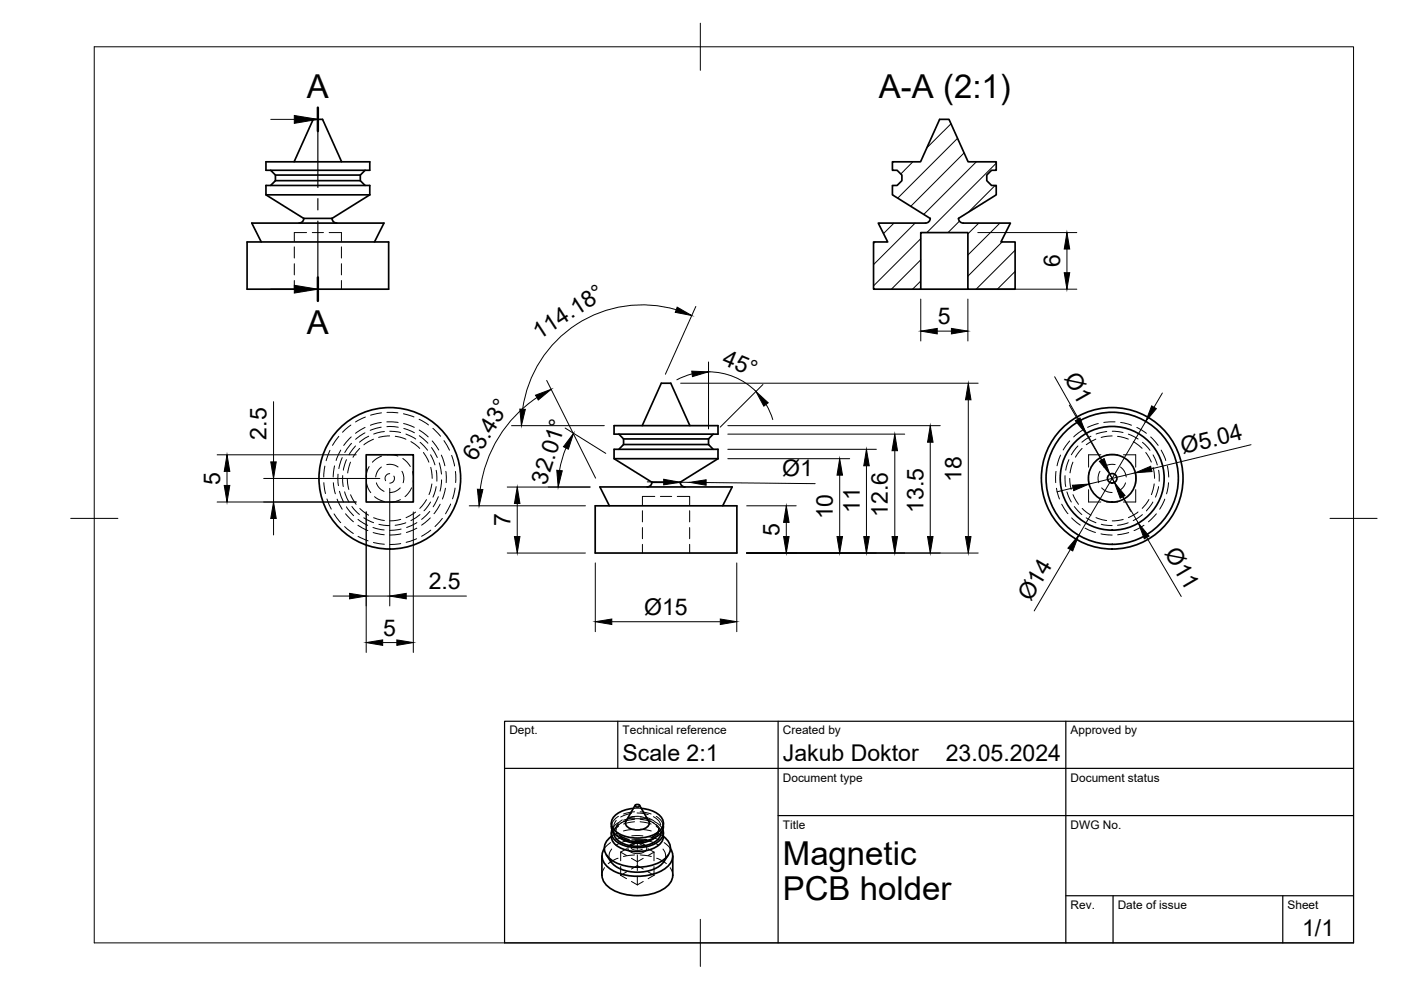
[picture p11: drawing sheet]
<svg xmlns="http://www.w3.org/2000/svg" width="297mm" height="210mm" viewBox="0 0 297 210" stroke-linecap="round" stroke-linejoin="round" font-family="sans-serif">
<!-- layer: Hidden -->
<g fill="none" stroke="#000" stroke-width=".21">
<path d="M62.4 52.3v2.4M62.4 55.9v2.4M62.4 59.5v1.8M65 49.3h-2.6v1.9M66.2 49.3h2.4M69.8 49.3h2.6v1.9M72.4 52.3v2.4M72.4 55.9v2.4M72.4 59.5v1.8M68.9 98.8l-.3 2.3M70 95.5l-.8 2.2M70.9 98.8l-.3 2.3"/>
<path d="M71.8 92.5l-1.3 1.9M72.2 95.4l-.9 2.2M72.6 97l-.8 2.3M73.5 97.5l-.7 2.2M74.3 98l-.6 2.3M74.4 90.1l-1.8 1.5M74.5 92.6l-1.6 1.8M74.5 94l-1.4 1.9M75.4 94.5l-1.4 1.9M76.3 95.1l-1.5 1.9M77.4 91.8l-2 1.3M77.4 90.6l-2 1.3"/>
<path d="M77.5 88.4l-2.1 1.1M78.2 92.5l-2 1.3M78.3 98.9l-.4 .8-.3 1.4M79.2 93.1l-2 1.2M80.8 90.6l-2.3 .6M80.8 89.6l-2.3 .6M80.9 99l-.1 .1a2.89 2.89 0 0 0-1.1 2M80.9 87.5l-2.3 .5M80.9 96.7l-1 .5-.9 .8M81.5 91.5l-2.3 .5M82 98.5h.1a3 3 0 0 1 2.3 .5M82 89.4l2.4 .2"/>
<path d="M82 90.5l2.4 .1M82 87.4l2.4 .1M82 96.4l1.6 .1 .7 .2M82.6 92.4l-2.3 .3M82.6 91.4l2.3 .3M83.8 92.5l2.3 .6M85.2 99.9l.2 .3a2.96 2.96 0 0 1 .1 2.2M85.4 97.2l1 .8 .6 .9M85.5 87.7l2.3 .7M85.6 89.8l2.2 .8M85.6 90.8l2.3 1M86.1 92l2 1.1"/>
<path d="M87.1 93.6l1.9 1.5M87.5 100l.2 1-.1 1.3M88.9 88.9l1.9 1.2M88.9 91.2l1.9 1.4M88.9 92.4l1.8 1.6M89.1 93.8l1.6 1.7M89.8 95.9l1.1 2.1M91.3 96.4l.9 2.2M91.3 99.1l.3 2.3M91.5 94.9l1.2 2.1M91.6 93.5l1.4 1.9M91.8 90.8l1.6 1.7"/>
<path d="M92.5 99.7l.1 2.3M93.1 98.1l.5 2.4M93.6 96.5l.7 2.3M94.1 93.4l1.2 2.1M94.5 99.9l.1 2.4M95.8 96.6l.6 2.2M96.6 100v2.3M223.9 99.9l-.1 2.4M224.9 96.5l-.8 2.3M226.6 97.5l-.6 2.2M226.8 93.5l-1.4 1.9M227.5 98l-.6 2.3"/>
<path d="M228.5 94.6l-1.4 1.8M229.4 95.1l-1.4 1.8M229.6 91.2l-2 1.4M231.3 92.5l-1.9 1.3M232.3 93.1l-2 1.2M232.9 89.8l-2.3 .8M233.2 99.9l-.2 .3a2.96 2.96 0 0 0 0 2.2M233.4 96.4h-2.6v2.7M234.6 96.4h2.4M234.7 91.5l-2.3 .5M235.8 92.4l-2.3 .3M235.8 91.4l2.3 .3"/>
<path d="M236.4 89.4l-2.4 .2M236.4 98.5h-.1a3 3 0 0 0-2.3 .5M236.9 92.5l2.3 .6M237.6 99v.1a2.89 2.89 0 0 1 1.2 2M237.6 89.6l2.3 .6M238.2 96.4h2.6v2.7M239.2 92l2.1 1.1M240.3 93.6l1.8 1.5M241 90.6l2.1 1.3M242.2 93.8l1.6 1.7M242.9 95.9l1.2 2.1M244 92.6l1.6 1.8"/>
<path d="M244.5 99.1l.3 2.3M244.5 96.4l.9 2.2M245.6 99.7l.2 2.3M246.2 95.4l1 2.2M247.5 98.8l.3 2.3M68.7 102.3l.3 2.3M69.3 105.8l.9 2.1M70.7 102.4l.4 2.3M70.8 109l1.4 1.8M71.5 105.8l1.1 2.2M71.7 100.5l.1 2.5M72 104.2l.8 2.2"/>
<path d="M72.7 100.8l.1 2.4M73.1 104.3l.9 2.1M73.1 111.6l1.8 1.5M73.3 108.9l1.6 1.7M73.4 107.5l1.6 1.8M73.6 101.4l.4 2.4M74.3 104.9l1.2 2M74.6 107.4l1.6 1.7M75.9 111.4l2.1 1.1M75.9 113.7l2.1 1M75.9 110.1l2.1 1.3M76.3 107.8l1.8 1.4"/>
<path d="M77.1 109.8l2.1 1M77.7 102.3l.3 1.2 .6 1M79.1 111.8l2.3 .6M79.1 112.9l2.4 .5M79.2 115l2.3 .4M79.2 109.8l2.3 .6M79.4 105.3l.8 .5 1.3 .5M79.8 102.4l.1 .2a2.93 2.93 0 0 0 1.5 1.6M80.3 111.2l2.3 .2M82.6 100.4a1.01 1.01 0 0 0-.8 1.5M83.5 100.9a1.01 1.01 0 0 1-.9 1.5M84.9 103.4l-.4 .4a2.76 2.76 0 0 1-1.9 .6"/>
<path d="M84.9 105.9l-1 .4-1.3 .2M85 110.1l-2.4 .3M85 115.2l-2.4 .3M85 113.2l-2.4 .2M85 112.2l-2.4 .3M86 110.8l-2.2 .6M87.3 103.4l-.7 1.2-.7 .7M88.1 108.6l-2 1.2M88.3 114.2l-2.2 .8M88.4 112l-2.2 .9M88.4 110.8l-2.2 1M89 109.1l-1.9 1.3"/>
<path d="M90.4 105.9l-1.4 1.9M91.1 108.4l-1.7 1.7M91.2 109.8l-1.8 1.6M91.3 106.4l-1.4 1.9M91.3 112.4l-1.9 1.3M91.6 102.6l-.6 2.3M92.5 103.2l-.7 2.2M92.9 105.3l-1.1 2.2M93.3 106.9l-1.3 2M93.6 101.7l-.3 2.4M93.8 109.9l-1.6 1.7M94.4 103.5l-.6 2.3"/>
<path d="M95.5 106.9l-1 2M96.5 103.5l-.6 2.3M136.2 108.3v2.4M136.2 111.9v2.3M136.2 115.4v1.9M138.8 105.3h-2.6v1.8M140 105.3h2.4M143.6 105.3h2.6v1.8M146.2 108.3v2.4M146.2 111.9v2.3M146.2 115.4v1.9M224 103.5l.6 2.3"/>
<path d="M225.1 106.9l1.3 2M225.8 100.9l.2 2.3M226.2 104.3l.9 2.1M226.8 101.4l.3 2.4M227.2 109.8l1.8 1.6M227.5 104.9l1.2 2M227.8 107.4l1.6 1.7M229.4 107.8l1.9 1.4M230.1 112l2.2 .9M230.3 109.8l2.1 1M230.8 103.8v2.6h2.6M230.8 100.2v2.4"/>
<path d="M232.4 109.7l2.2 .7M233.4 113.2l2.4 .2M233.5 111.2l2.3 .2M233.6 103.4l.4 .4a2.76 2.76 0 0 0 1.8 .6M234.6 106.4h2.4M238.1 110.1l-2.3 .3M238.6 102.4l-.1 .2a2.93 2.93 0 0 1-1.5 1.6M239.2 110.8l-2.3 .6M239.3 112.9l-2.3 .5M240.8 100.2v2.4M240.8 103.8v2.6h-2.6M241.3 108.6l-2.1 1.1"/>
<path d="M242.2 109.1l-1.9 1.3M242.5 111.4l-2.1 1.1M243.6 105.9l-1.4 1.9M244.4 106.4l-1.3 1.9M244.7 102.6l-.6 2.3M245.2 108.9l-1.7 1.7M245.6 103.2l-.6 2.2M247 105.8l-1.1 2.2M247.8 102.4l-.5 2.3M129.5 178.7l-1.4 1.2M130.6 175.7v.5M130.7 176.4l.1 .5 .5 .7"/>
<path d="M130.7 174l-.5 .9v.7l.2 .6M131 176.6l-1.4 .7M131.1 174.4l-.9 .8-.5 .7M131.1 173.1l-.8 .7a2.06 2.06 0 0 0-.7 1.5M131.1 175.2l-.8 .7a2.06 2.06 0 0 0-.7 1.5M131.2 174.8l-.7 .7-.4 1.1M131.2 176.9l1 .7 1.2 .5M131.2 177.1l.8 .4 1.4 .5M131.6 177.3l.3 .2M131.9 173.8l-1 .9-.3 .7v.4M131.9 174.3l-.3 .2M132.8 177.4l-2.3 .7"/>
<path d="M132.8 178.3l-2.2 .9M132.8 173.9l-1.3 .7-.6 .7M132.8 180l-1.2 .7M133.8 179.8a2.2 2.2 0 0 0 2.4 .3M133.9 172.5l-1.3 .3-1 .4M133.9 173.7h2.4M133.9 178.1h2.4M133.9 177.2h2.4M134.1 178.8a2.14 2.14 0 0 1 2.3 .2M134.3 171.4h1.7M134.5 173.7l-2.3 .5M134.5 173.4l-2.3 .5"/>
<path d="M134.5 172.1l-2.3 .5M134.5 175.8l-2.3 .4M134.5 173.1l-1 .3-.8 .7M134.5 174.2l-2.3 .5M135.1 172.4l2.3 .3M135.1 178.6l-1.2 .7M135.1 178.6l1.3 .7M135.1 178.6v1.5M135.4 178.8l-1.2 .1-.6 .5M135.6 173.1l-2.5 .3M135.7 173.7l2.3 .5M135.7 173.4l2.3 .5"/>
<path d="M135.7 172.1l2.3 .5M135.7 175.8l2.4 .4M135.7 173.1l1.1 .3 .7 .7M135.7 174.2l2.3 .5M136.5 179.2l.1 .2M136.8 173.3l1.3 .4 1 .7M137 177.9l-2.4 .2M137.2 178l-1.6 .3-.9-.1M137.4 180l1.3 .7M137.5 174l1.2 .6 .7 .7M137.5 178.3l2.2 .9M137.5 177.4l2.3 .7"/>
<path d="M138.3 174.3l.4 .2M138.5 173.2l1.2 .8 .4 .9M139.1 174.8l.7 .7 .3 1.1M139.1 174.4l1 .8 .4 .7M139.1 173.1l.9 .7a2.06 2.06 0 0 1 .6 1.5M139.1 175.2l.9 .7a2.06 2.06 0 0 1 .6 1.5M139.2 176.6l1.4 .7M139.6 176.5l-.7 1.1M139.6 175.5v.4l-.3 .7-1 .9 .4-.2M139.6 175.7v.5M139.9 176.1l-.6 .8-1.2 .7M140.8 178.7l1.3 1.2"/>
<path d="M128.2 184l-.4 .7-.2 .9M129.7 180l-.4 .7a2.12 2.12 0 0 0 .2 2M131 182l-2 1.1M131.6 180.7l1.2 .7M131.6 185.6l1.2 .7M131.6 180.7v1.8M131.6 183.7v1.9M132.8 184.9l-1.2 .7M133.9 182l1.2 .7 1.3-.7M133.9 186.9l1.2 .7M133.9 184.2l1.2-.7 1.3 .7M134.5 181.3l-2.3 .3"/>
<path d="M135.1 181.3v3.3M135.1 185.8v1.8M135.7 181.3l2.4 .3M136.4 186.9l-1.3 .7M137.4 184.9l1.3 .7M138.7 180.7l-1.3 .7M138.7 180.7v1.8M138.7 183.7v1.9M138.7 185.6l-1.3 .7M139.2 182l2.1 1.1M140.6 180l.4 .7a2.12 2.12 0 0 1-.2 2M142.1 184l.4 .7 .1 .9"/>
</g>
<!-- layer: Visible -->
<g fill="none" stroke="#000" stroke-width=".36">
<path d="M56.4 39.3h22v2l-8 5h-6l-8-5zM56.4 34.3h22v1.8h-22zM57.4 36.1l1 1v1.2M58.4 38.3h18M58.4 37.1h18M58.4 38.3l-1 1M62.4 34.3l4-9h2l4 9M76.4 38.3l1 1M76.4 37.1v1.2M77.4 36.1l-1 1M52.4 51.3h30v10h-30zM55.4 51.3l-2-4h28l-2 4"/>
<path d="M56.4 41.3h22M64.4 46.3a1.01 1.01 0 0 1-1 1M70.4 46.3a1.01 1.01 0 0 0 1 1M197.2 46.3l-8-5v-2h1l1-1v-1.2l-1-1h-1v-1.8h6l4-9h2l4.1 9h5.9v1.8h-1l-1 1v1.2l1 1h1v2l-8 5M197.2 46.3a1.01 1.01 0 0 1-1 1h-10l2 4h-3v10h10v-12h10v12h10v-10h-3l2-4h-10a1.01 1.01 0 0 1-1-1M195.2 61.3h10M77.6 96.4h10v10h-10zM130.2 90.2h22v1.8h-22zM130.2 97.3h22M131.2 92l1 1.1v1.1M132.2 94.2h18M132.2 93.1h18"/>
<path d="M132.2 94.2l-1 1.1M136.2 90.2l4-8.9h2l4.1 8.9M150.2 94.2l1 1.1M150.2 93.1v1.1M151.2 92l-1 1.1M152.2 97.3v-2h-22v2l8 4.9M152.2 97.3l-8 4.9M126.2 107.2h30v10.1h-30zM129.2 107.2l-2-4h28l-2 4M138.2 102.2h6M138.2 102.2a1.01 1.01 0 0 1-1 1M144.2 102.2a1.01 1.01 0 0 0 1 1"/>
<path d="M128.1 179.9a2.89 2.89 0 0 0 1 4.1 11.2 11.2 0 0 0 12.1 0 2.95 2.95 0 0 0 .9-4.1M129 177.9l.6-.6a3.4 3.4 0 0 0 2.8 2.8 8.2 8.2 0 0 0 7.5-1.1l.7-1.1 .1-.6a2.81 2.81 0 0 1 0 5 10.6 10.6 0 0 1-11.1 0 2.75 2.75 0 0 1-.6-4.4zM129.6 174.5a2.87 2.87 0 0 0 2 3.2 8.2 8.2 0 0 0 8.3-.8l.7-1.1 .1-.5M129.6 176.6v.8M129.7 175.9a2.47 2.47 0 0 0 1.6 2.9 8.1 8.1 0 0 0 8.8-.8 2.01 2.01 0 0 0 .4-2.1M130.1 176.6a3.4 3.4 0 0 0 3.1 2.6 6.7 6.7 0 0 0 6.5-1.5l.4-1.1M131.3 177.5a6.6 6.6 0 0 0 7.6 0M134.3 171.4a5.5 5.5 0 0 0-4.4 2.2 2.3 2.3 0 0 0 1.2 3.1 8.3 8.3 0 0 0 8.7-.4 2.17 2.17 0 0 0-.3-3.7 7.1 7.1 0 0 0-3.5-1.2M134.7 170.7l-2 3.4a1.37 1.37 0 0 0 1.4 1.7 3.1 3.1 0 0 0 3.5-1l-.1-.7M134.8 170.6h.5l.3 .3-.6 .2-.3-.2zM135.6 170.7l1.9 3.4M140.6 174.5v.8"/>
<path d="M140.6 176.6v.8M127.6 181.5v4.1a4.2 4.2 0 0 0 3.1 3.5 11.5 11.5 0 0 0 10.5-1 3.3 3.3 0 0 0 1.4-2.5v-4.1M128.6 181.3l.9 1.4M141.7 181.3a7 7 0 0 1-7.5 3.6 6.5 6.5 0 0 1-4.7-2.2"/>
<circle cx="82.6" cy="101.4" r="15"/>
<circle cx="235.8" cy="101.4" r="14"/>
<circle cx="235.8" cy="101.4" r="5"/>
<circle cx="235.8" cy="101.4" r="1.01"/>
<circle cx="235.8" cy="101.4" r="15"/>
<circle cx="235.8" cy="101.4" r="11"/>
</g>
<!-- layer: Visible Narrow -->
<path d="M133.4 180.4a2.86 2.86 0 0 0 3.5 0" fill="none" stroke="#000" stroke-width=".21"/>
<!-- layer: Hidden Narrow -->
<path d="M134.5 178.7a1.11 1.11 0 0 0-1.1 .5 1.11 1.11 0 0 0 0 1.2M135.7 178.7a1.11 1.11 0 0 1 1.1 .5 1.11 1.11 0 0 1 .1 1.2" fill="none" stroke="#000" stroke-width=".21"/>
<!-- layer: BORDER -->
<path d="M20 9.9h267v190h-267zM148.5 4.9v10M15 109.9h10M282 109.9h10M148.5 194.9v10" fill="none" stroke="#000" stroke-width=".21"/>
<!-- layer: TITLEBLOCK -->
<path d="M107 152.9h180v47h-180zM131 152.9v10M165 152.9v47M226 152.9v47M107 162.9h180M165 172.9h122M226 189.9h61M236 189.9v10M272 189.9v10" fill="none" stroke="#000" stroke-width=".25"/>
<!-- layer: FD_Dimensions -->
<g fill="none" stroke="#000" stroke-width=".21">
<path d="M207.3 49.3h21M226.2 52.8v5M143.4 65.7a25.6 25.6 0 0 0-32.6 21M146.8 79.3l-1.7 .5-1.6 .7M147.5 65l-6.4 14.3M150.2 76.7v14.2M150.2 78.8a14.2 14.2 0 0 1 10.1 4.2M195.2 63.4v8.9M198.7 70.2h3M205.2 63.4v8.9M207.3 61.3h21M223.6 79.9l10 17.6"/>
<path d="M46 96.4h29.5M48.1 99.9v3M58 85.2v12.7M108.5 90.2h19.6M113.9 84.3a27.6 27.6 0 0 0-12.1 19.4M115.9 80.7l10.4 20.7M119.8 90.8l8.6 5.3M120 95l-.9 2.7-.5 2.1M144.3 81.3h63.1M154.3 97.3h25.8M154.3 95.3h31.5M154.3 92h37.5"/>
<path d="M154.3 90.2h45M161.8 81.5l-9.1 9.1M162.4 85.8l.8 1.5 .6 1.7M183.7 98.8v15M189.7 95.6v18.2M197.2 93.8v20M205.3 84.8v29M226.7 85.9l1.8 3M230.3 91.9l11.1 19M242.9 89.4l-14.2 24.1M246.4 83.3l-1.7 3.1M265.2 94.3l-21.1 5.1"/>
<path d="M46 106.4h29.5M55.9 101.4h24.6M58 101.4v5M58 109.9v3.5M77.6 108.5v29.8M82.6 103.5v25M87.6 108.5v29.8M99.5 107.2h24.6M107.5 117.3h16.6M107.5 103.3h17.6M109.7 106.8v7M126.2 119.4v14.5"/>
<path d="M137.2 102.2h3.5M144.2 102.2l2 .1M149.7 102.3l23.1 .2M156.2 119.4v14.5M158.3 107.2h10.5M158.3 117.3h49.1M166.7 110.8v3M178 100.7v13.1M226.9 116.5l-7.6 13M227.5 103.5l-3.4 .8M235.3 100.6l1 1.7M238 105.4l1.7 3"/>
<path d="M240.7 100.2l-9.8 2.4M243.1 114l7.3 12.5M70.6 126.4h3.5M77.6 126.4h5M81.1 136.2h3M86.1 126.4h12.8M129.7 131.8h23"/>
</g>
<g fill="#000" stroke="#000" stroke-width=".21">
<path d="M226.2 49.3l.6 3.5h-1.2zM225.6 57.8h1.2l-.6 3.5zM143.6 65.1l3.1 1.8-3.5-.7zM146.7 78.7l3.5 .1-3.4 1.1zM195.2 70.2l3.5-.6v1.2zM201.7 69.6l3.5 .6-3.5 .6zM48.1 96.4l.6 3.5h-1.2zM57.4 97.9h1.2l-.6 3.5zM110.2 86.7l1.2 .1-.8 3.4zM113.5 83.8l3.4-1.3-2.8 2.3zM118 99.7l1.2 .1-.9 3.5zM121.6 91.9l-1.1 3.3-1-.5z"/>
<path d="M160.3 83l2.6 2.4-1 .7zM183.7 95.3l.6 3.5h-1.2zM189.7 92l.6 3.6h-1.2zM197.2 90.2l.6 3.6h-1.1zM205.3 81.3l.6 3.5h-1.2zM228 89.2l1-.6 1.3 3.3zM233.1 97.8l1-.6 1.2 3.4zM240.7 100.2l3.3-1.3 .2 1.1zM244.2 86.1l1 .5-2.3 2.8zM47.5 102.9h1.2l-.6 3.5zM58 106.4l.6 3.5h-1.2zM101.2 103.7l1.2 .1-.8 3.4z"/>
<path d="M109.1 113.8h1.1l-.5 3.5zM109.7 103.3l.5 3.5h-1.1zM140.7 101.6l3.5 .6-3.5 .6zM146.2 102.3l3.5-.6v1.2zM166.7 107.2l.6 3.6h-1.2zM166.1 113.8h1.2l-.6 3.5zM177.5 113.8h1.1l-.6 3.5zM178 97.3l.6 3.4h-1.1zM183.1 113.8h1.2l-.6 3.5zM189.1 113.8h1.2l-.6 3.5zM196.7 113.8h1.1l-.6 3.5zM204.7 113.8h1.2l-.6 3.5z"/>
<path d="M228.7 113.5l-1.3 3.3-1-.6zM227.4 102.9l3.5-.3-3.3 1.4zM236.3 102.3l2.2 2.8-1 .5zM241.4 110.9l2.2 2.8-1 .6zM74.1 125.8l3.5 .6-3.5 .6zM77.6 136.2l3.5-.5v1.1zM84.1 135.7l3.5 .5-3.5 .6zM82.6 126.4l3.5-.6v1.2zM126.2 131.8l3.5-.6v1.2zM152.7 131.2l3.5 .6-3.5 .6z"/>
</g>
<!-- layer: Hatching -->
<g fill="none" stroke="#000" stroke-width=".21">
<path d="M193.5 34.3l-2.5 2.6M201.6 26.2l-5.1 5.2M203 29.3l-12.7 12.7M204.4 32.4l-11.3 11.3M207 34.3l-11.1 11.2M211 39.3l-5.7 5.7M211.2 34.6l-14.7 14.7M185.5 51.3l-.3 .3M189.5 47.3l-2.2 2.2M194 47.3l-8.8 8.8M195.2 50.6l-10 10M195.2 55.1l-6.2 6.2"/>
<path d="M195.2 59.6l-1.7 1.7M203.4 46.9l-2.4 2.4M207.5 47.3l-2.3 2.3M212 47.3l-6.8 6.8M212.5 51.3l-7.3 7.3M215.2 53.1l-8.2 8.2M215.2 57.5l-3.7 3.8"/>
</g>
<!-- layer: Section Lines -->
<path d="M67.4 22.8v5M67.4 58.8v5" fill="none" stroke="#000" stroke-width=".51"/>
<path d="M67.4 27.8v11.9M67.4 42.1v2.4M67.4 46.9v11.9" fill="none" stroke="#000" stroke-width=".25"/>
<path d="M57.4 25.3h5M57.4 61.3h5" fill="none" stroke="#000" stroke-width=".21"/>
<path d="M62.4 24.5l5 .8-5 .9zM62.4 60.5l5 .8-5 .8z" fill="#000" stroke="#000" stroke-width=".21"/>
<g font-size="7">
<text x="65.1" y="20.8">A</text>
<text x="186.4" y="20.8">A-A (2:1)</text>
<text x="65.1" y="70.8">A</text>
<text x="166" y="183.4">Magnetic</text>
<text x="166" y="190.9">PCB holder</text>
</g>
<g font-size="4.9">
<text x="224.7" y="56.7" transform="rotate(-90 224.7 56.7)">6</text>
<text x="198.9" y="68.7">5</text>
<text x="114.3" y="72.2" transform="rotate(-33 114.3 72.2)">114.18°</text>
<text x="152.9" y="77.2" transform="rotate(23 152.9 77.2)">45°</text>
<text x="225.5" y="80.2" transform="rotate(60 225.5 80.2)">Ø1</text>
<text x="56.5" y="93.2" transform="rotate(-90 56.5 93.2)">2.5</text>
<text x="100.8" y="97.9" transform="rotate(-58 100.8 97.9)">63.43°</text>
<text x="165.8" y="100.9" transform="rotate(1 165.8 100.9)">Ø1</text>
<text x="250.8" y="96.2" transform="rotate(-14 250.8 96.2)">Ø5.04</text>
<text x="46.7" y="102.8" transform="rotate(-90 46.7 102.8)">5</text>
<text x="115.8" y="103" transform="rotate(-72 115.8 103)">32.01°</text>
<text x="203.8" y="102.1" transform="rotate(-90 203.8 102.1)">18</text>
<text x="108.3" y="111.6" transform="rotate(-90 108.3 111.6)">7</text>
<text x="165.2" y="113.6" transform="rotate(-90 165.2 113.6)">5</text>
<text x="176.6" y="110.1" transform="rotate(-90 176.6 110.1)">10</text>
<text x="182.3" y="108.8" transform="rotate(-90 182.3 108.8)">11</text>
<text x="188.3" y="109.6" transform="rotate(-90 188.3 109.6)">12.6</text>
<text x="195.8" y="108.7" transform="rotate(-90 195.8 108.7)">13.5</text>
<text x="246.8" y="117.3" transform="rotate(60 246.8 117.3)">Ø11</text>
<text x="90.9" y="124.9">2.5</text>
<text x="136.6" y="130.3">Ø15</text>
<text x="218.5" y="127.7" transform="rotate(-60 218.5 127.7)">Ø14</text>
<text x="81.3" y="134.8">5</text>
<text x="132" y="161.4">Scale 2:1</text>
<text x="166" y="161.4">Jakub Doktor</text>
<text x="200.5" y="161.4">23.05.2024</text>
<text x="276.1" y="198.6">1/1</text>
</g>
<g font-size="2.5">
<text x="108" y="155.7">Dept.</text>
<text x="132" y="155.7">Technical reference</text>
<text x="166" y="155.7">Created by</text>
<text x="227" y="155.7">Approved by</text>
<text x="166" y="165.7">Document type</text>
<text x="227" y="165.7">Document status</text>
<text x="166" y="175.7">Title</text>
<text x="227" y="175.7">DWG No.</text>
<text x="227" y="192.7">Rev.</text>
<text x="237" y="192.7">Date of issue</text>
<text x="273" y="192.7">Sheet</text>
</g>
</svg>
